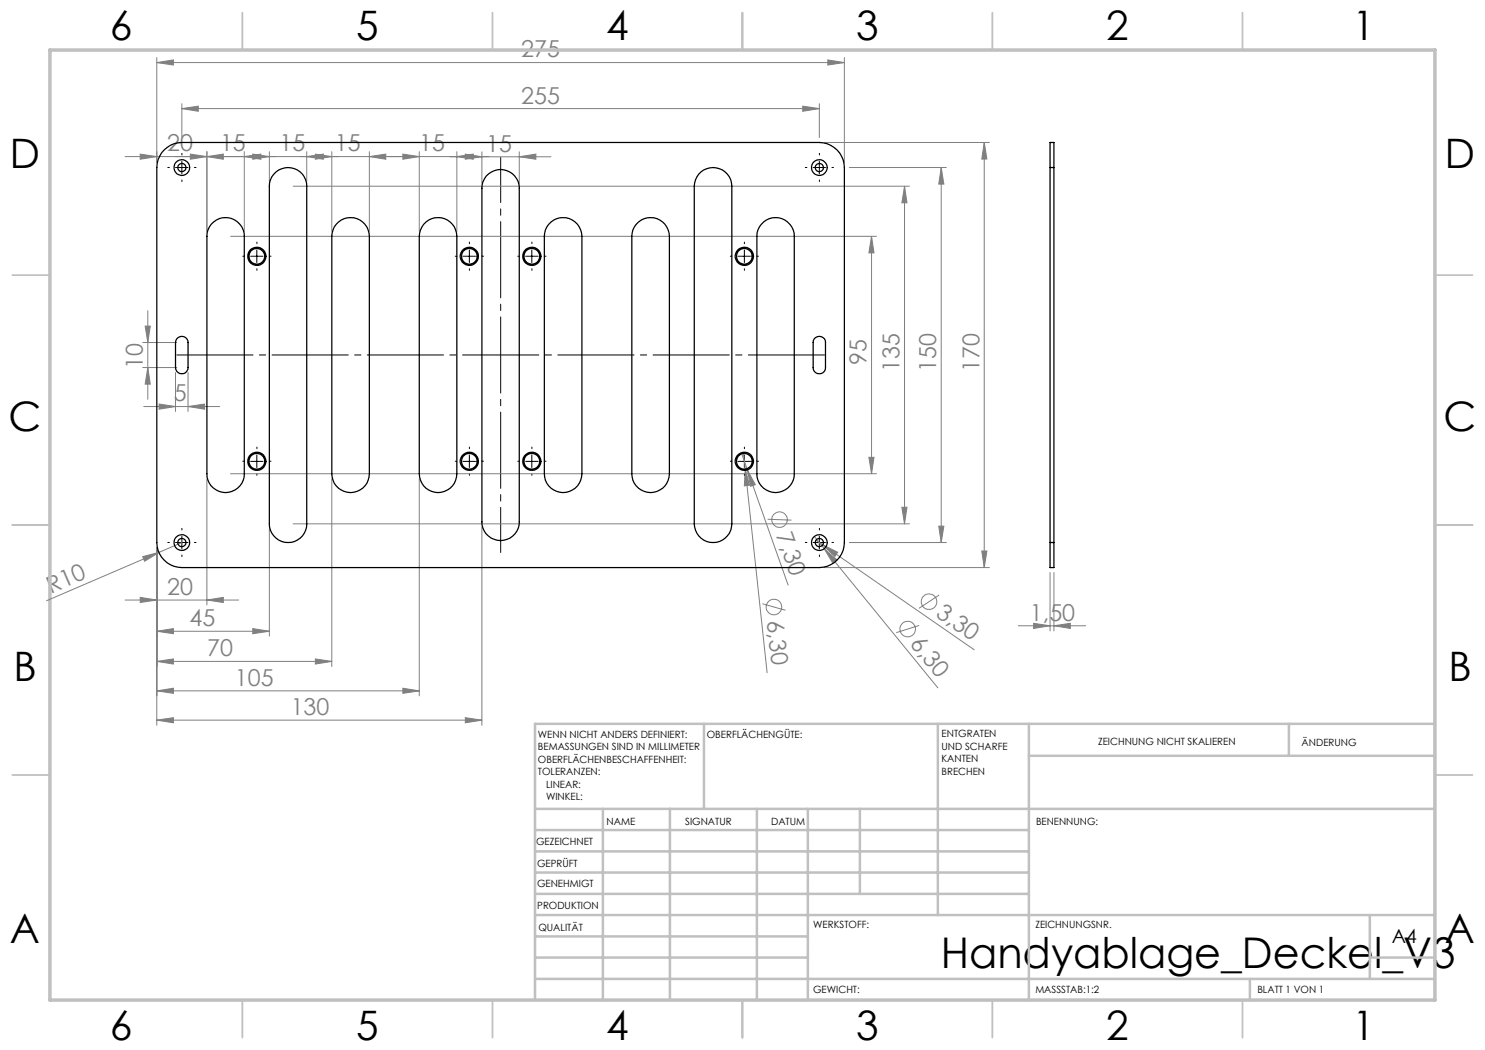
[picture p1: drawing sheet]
<svg xmlns="http://www.w3.org/2000/svg" width="297mm" height="210mm" viewBox="0 0 297 210" stroke-linecap="round" stroke-linejoin="round" font-family="sans-serif">
<g fill="none" stroke="#808080" stroke-width=".2">
<path d="M31.4 12.5l3.3-.5v1zM31.4 11.5v21M31.4 12.5h137.5M165.6 12l3.3 .5-3.3 .5zM168.9 11.5v21M28 30.8l3.4 .5-3.4 .5zM36.4 21.7l3.3-.5v1.1zM36.4 20.7v6.8M36.4 21.7h127.5M38.1 30.8l3.3 .5-3.3 .5zM41.4 31.3l3.3-.5v1zM41.4 30.3v16"/>
<path d="M48.9 31.3l3.3-.5v1zM48.9 30.3v16M50.6 30.8l3.3 .5-3.3 .5zM53.9 30.3v6M58.6 37.2h123.3M61.3 31.3l3.4-.5v1zM61.3 30.3v6M63.1 30.8l3.3 .5-3.3 .5zM66.4 30.3v16M73.9 31.3l3.3-.5v1zM73.9 30.3v16M80.6 30.8l3.3 .5-3.3 .5z"/>
<path d="M83.9 30.3v16M90 31.4h20.2M91.4 31.3l3.3-.5v1zM91.4 30.3v16M93.1 30.8l3.3 .6-3.3 .4zM96.4 30.4v6.2M97.7 31.3h-72.7M103.9 31.4l3.3-.6v1zM103.9 30.4v6.2M160.5 21.2l3.4 .5-3.4 .6zM163.9 20.7v6.8M164.9 28.5h33"/>
<path d="M169.9 33.5h19.4M180.9 37.2l.5 3.4h-1zM180.9 37.2v67.6M188.2 33.5l.6 3.3h-1.1zM188.2 33.5v75M196.8 28.5v85M196.8 28.5l.6 3.3h-1zM46.1 47.3h129.2M174.3 47.3v47.4M174.3 47.3l.5 3.3h-1zM28.5 68.5h6.8M28.5 73.5h6.8"/>
<path d="M29 65.2h1.1l-.5 3.3zM29.6 73.5l.5 3.3h-1.1zM29.6 62.2v17.7M35.1 74.5v7.8M37.6 74.5v7.8M28.8 81.3h15.2M31.8 80.8l3.3 .5-3.3 .5zM37.6 81.3l3.3-.5v1zM41.4 95.8v25.2M46.1 94.7h129.2M66.4 95.8v37.5M83.9 95.8v43.4"/>
<path d="M148.3 90.5l9.3 26.5M148.7 90.7l.3 3.1M149 93.8l.9 3.2-1 .2zM149 93.8l4.4 40.7M149.5 94l1.6 2.9-1 .4zM173.8 91.5h1l-.5 3.2zM28 119.5l3.4 .5-3.4 .5zM28.5 111.3l3.3-.8-2.9 1.7zM31.4 109.5v35.6M36.4 108.5l-27.1 11.6M53.9 105.8v21.4M58.6 104.8h123.3"/>
<path d="M96.4 105.4v39.7M153.5 103.8l4.8 .2M162.9 107.3l2 2.4M163.2 108l1.3 1M164.5 109l3 1.4-.5 .9zM164.5 109l30.3 21M164.9 109.7l2.5 2.3-.9 .6zM164.9 113.5h33M164.9 109.7l22.7 27.9M169.9 108.5h19.4M180.4 101.5h1l-.5 3.3zM187.7 105.2h1.1l-.6 3.3z"/>
<path d="M187.8 119l-4 2.7M196.4 110.2h1l-.6 3.3zM210 114.5v11.7M210.8 114.5v11.7M25 120h22.7M31.4 126.3l3.3-.6v1zM31.4 132.3l3.3-.5v1zM31.4 138.2l3.3-.6v1.1zM31.4 126.3h22.5M31.4 132.3h35M31.4 138.2h52.5M41.4 120l3.3-.5v1z"/>
<path d="M50.6 125.7l3.3 .6-3.3 .4zM63.1 131.8l3.3 .5-3.3 .5zM80.6 137.6l3.3 .6-3.3 .5zM152.5 120.7l4.6 1.4M183.8 125.1l-4.6 1.4M203.7 125.2h13.4M206.7 124.7l3.3 .5-3.3 .5zM210.8 125.2l3.3-.5v1zM31.4 144l3.3-.5v1.1zM31.4 144h65M93.1 143.5l3.3 .5-3.3 .6z"/>
<circle cx="155.9" cy="103.9" r="1.55"/>
<circle cx="154.8" cy="121.4" r="1.54"/>
<circle cx="181.5" cy="125.8" r="1.56"/>
<circle cx="185.8" cy="120.3" r="1.55"/>
</g>
<path d="M100.1 31.5v79" fill="none" stroke="#000" stroke-width=".2" stroke-dasharray="15.2 1.3 1.3 1.3" stroke-dashoffset="6.2"/>
<path d="M34.4 71h131.5" fill="none" stroke="#000" stroke-width=".2" stroke-dasharray="15.2 1.3 1.3 1.3" stroke-dashoffset="-1"/>
<g fill="none" stroke="#000" stroke-width=".2" stroke-dasharray="15.2 1.3 1.3 1.3">
<path d="M33.9 33.5h-.3M36.4 31v-.3M36.4 36v.3M38.9 33.5h.3M161.4 33.5h-.3M163.9 31v-.3M163.9 36v.3M166.4 33.5h.3M48.9 51.2h-.3M51.4 48.7v-.3M51.4 53.7v.4M53.9 51.2h.3"/>
<path d="M91.4 51.2h-.3M93.9 48.7v-.3M93.9 53.7v.4M96.4 51.2h.3M103.9 51.2h-.3M106.4 48.7v-.3M106.4 53.7v.4M108.9 51.2h.3M146.4 51.2h-.3M148.9 48.7v-.3M148.9 53.7v.4M151.4 51.2h.3"/>
<path d="M48.9 92.2h-.3M51.4 89.7v-.3M51.4 94.7v.4M53.9 92.2h.3M91.4 92.2h-.3M93.9 89.7v-.3M93.9 94.7v.4M96.4 92.2h.3M103.9 92.2h-.3M106.4 89.7v-.3M106.4 94.7v.4M108.9 92.2h.3"/>
<path d="M146.4 92.2h-.3M148.9 89.7v-.3M148.9 94.7v.4M151.4 92.2h.3M33.9 108.5h-.3M36.4 106v-.3M36.4 111v.3M38.9 108.5h.3M161.4 108.5h-.3M163.9 106v-.3M163.9 111v.3M166.4 108.5h.3"/>
</g>
<g fill="none" stroke="#000" stroke-width=".2">
<path d="M35.1 33.5h2.5M36.4 32.3v2.5M162.6 33.5h2.5M163.9 32.3v2.5M50.1 51.3h2.5M51.4 50v2.5M92.6 51.3h2.5M93.9 50v2.5M105.1 51.3h2.5M106.4 50v2.5M147.6 51.3h2.5M148.9 50v2.5"/>
<path d="M50.1 92.3h2.5M51.4 91v2.5M92.6 92.3h2.5M93.9 91v2.5M105.1 92.3h2.5M106.4 91v2.5M147.6 92.3h2.5M148.9 91v2.5M35.1 108.5h2.5M36.4 107.3v2.5M162.6 108.5h2.5M163.9 107.3v2.5"/>
</g>
<g fill="none" stroke="#c0c0c0" stroke-width=".35">
<path d="M48.5 2.5v7.5M98.5 2.5v7.5M148.5 2.5v7.5M198.5 2.5v7.5M248.5 2.5v7.5M2.5 55h7.5M287 55h7.5M2.5 105h7.5M287 105h7.5M2.5 155h7.5M287 155h7.5M48.5 200v7.5"/>
<path d="M98.5 200v7.5M148.5 200v7.5M198.5 200v7.5M248.5 200v7.5"/>
</g>
<g fill="none" stroke="#c0c0c0" stroke-width=".5">
<path d="M140.8 144.8v17M187.6 144.8v38.2M205.8 144.8v55.2M205.8 151.2h81.2M257.8 144.8v6.4M287 144.8h-180v55.2M107 161.8h180M107 178.8h98.8M107 174.5h98.8M107 170.3h98.8M107 166h98.8M120.6 161.8v38.2"/>
<path d="M134 161.8v38.2M151.4 161.8v38.2M161.6 161.8v38.2M172 161.8v17M107 195.8h180M107 191.5h54.6M107 187.3h54.6M107 183h180M250 195.8v4.2M274 191.5h13M274 183v12.8"/>
</g>
<path d="M10 10h277v190h-277z" fill="none" stroke="#c0c0c0" stroke-width=".7"/>
<g fill="#808080">
<path d="M28.5 111.3l3.3-.8-2.9 1.7z"/>
<path d="M149 93.8l.9 3.2-1 .2z"/>
<path d="M149.5 94l1.6 2.9-1 .4z"/>
<path d="M164.9 109.7l2.5 2.3-.9 .6z"/>
<path d="M164.5 109l3 1.4-.5 .9z"/>
<path d="M160.5 21.2l3.4 .5-3.4 .6zM36.4 21.7l3.3-.5v1.1zM165.6 12l3.3 .5-3.3 .5zM31.4 12.5l3.3-.5v1zM61.3 31.3l3.4-.5v1zM50.6 30.8l3.3 .5-3.3 .5z"/>
<path d="M63.1 30.8l3.3 .5-3.3 .5zM73.9 31.3l3.3-.5v1zM38.1 30.8l3.3 .5-3.3 .5zM48.9 31.3l3.3-.5v1zM80.6 30.8l3.3 .5-3.3 .5zM91.4 31.3l3.3-.5v1zM93.1 30.8l3.3 .6-3.3 .4zM103.9 31.4l3.3-.6v1zM206.7 124.7l3.3 .5-3.3 .5zM210.8 125.2l3.3-.5v1z"/>
<path d="M28 119.5l3.4 .5-3.4 .5zM41.4 120l3.3-.5v1z"/>
<path d="M31.8 80.8l3.3 .5-3.3 .5zM37.6 81.3l3.3-.5v1z"/>
<path d="M50.6 125.7l3.3 .6-3.3 .4zM31.4 126.3l3.3-.6v1zM63.1 131.8l3.3 .5-3.3 .5zM31.4 132.3l3.3-.5v1zM80.6 137.6l3.3 .6-3.3 .5zM31.4 138.2l3.3-.6v1.1zM93.1 143.5l3.3 .5-3.3 .6zM31.4 144l3.3-.5v1.1zM41.4 31.3l3.3-.5v1zM28 30.8l3.4 .5-3.4 .5z"/>
<path d="M187.7 105.2h1.1l-.6 3.3zM188.2 33.5l.6 3.3h-1.1z"/>
<path d="M180.9 37.2l.5 3.4h-1zM180.4 101.5h1l-.5 3.3z"/>
<path d="M196.8 28.5l.6 3.3h-1zM196.4 110.2h1l-.6 3.3zM174.3 47.3l.5 3.3h-1zM173.8 91.5h1l-.5 3.2zM29 65.2h1.1l-.5 3.3zM29.6 73.5l.5 3.3h-1.1z"/>
</g>
<g fill="none" stroke="#000" stroke-width=".25">
<path d="M32.8 30a4.9 4.9 0 0 1 3.6-1.5h127.5a5.1 5.1 0 0 1 5 5v75a5.1 5.1 0 0 1-5 5h-127.5a5.1 5.1 0 0 1-5-5v-75a4.9 4.9 0 0 1 1.4-3.5zM54.8 34.8a3.7 3.7 0 0 1 4.1-1.1 3.7 3.7 0 0 1 2.4 3.5v67.6a3.7 3.7 0 0 1-3.7 3.7 3.7 3.7 0 0 1-3.7-3.7v-67.6a3.5 3.5 0 0 1 .9-2.4zM97.2 35.2a3.8 3.8 0 0 1 4.2-1.1 3.8 3.8 0 0 1 2.5 3.6v66.7a3.7 3.7 0 0 1-3.8 3.7 3.7 3.7 0 0 1-3.7-3.7v-66.7a3.7 3.7 0 0 1 .8-2.5zM140.2 34.4a3.8 3.8 0 0 1 4-.5 3.8 3.8 0 0 1 2.2 3.3v67.6a3.8 3.8 0 0 1-3.8 3.7 3.8 3.8 0 0 1-3.7-3.7v-67.6a3.9 3.9 0 0 1 1.3-2.8zM210 33.5v-5h.8v5M210 33.5h.8M210 33.5v75M210.8 33.5v75M42.2 44.9a3.7 3.7 0 0 1 4.2-1.2 3.7 3.7 0 0 1 2.5 3.6v47.4a3.7 3.7 0 0 1-3.8 3.8 3.7 3.7 0 0 1-3.7-3.8v-47.4a3.7 3.7 0 0 1 .8-2.4zM67.7 44.4a3.7 3.7 0 0 1 4-.5 3.7 3.7 0 0 1 2.2 3.4v47.4a3.8 3.8 0 0 1-3.8 3.8 3.8 3.8 0 0 1-3.7-3.8v-47.4a3.9 3.9 0 0 1 1.3-2.9zM84.7 44.9a3.7 3.7 0 0 1 4.2-1.2 3.7 3.7 0 0 1 2.5 3.6v47.4a3.8 3.8 0 0 1-3.8 3.8 3.8 3.8 0 0 1-3.7-3.8v-47.4a4.1 4.1 0 0 1 .8-2.4zM109.7 44.9a3.7 3.7 0 0 1 4.2-1.2 3.7 3.7 0 0 1 2.5 3.6v47.4a3.8 3.8 0 0 1-3.8 3.8 3.8 3.8 0 0 1-3.7-3.8v-47.4a3.5 3.5 0 0 1 .8-2.4z"/>
<path d="M127.2 44.9a3.7 3.7 0 0 1 4.2-1.2 3.7 3.7 0 0 1 2.5 3.6v47.4a3.8 3.8 0 0 1-3.8 3.8 3.8 3.8 0 0 1-3.7-3.8v-47.4a3.5 3.5 0 0 1 .8-2.4zM152.7 44.4a3.7 3.7 0 0 1 4-.5 3.7 3.7 0 0 1 2.2 3.4v47.4a3.7 3.7 0 0 1-3.8 3.8 3.7 3.7 0 0 1-3.7-3.8v-47.4a3.6 3.6 0 0 1 1.3-2.9zM35.3 67.8a1.26 1.26 0 0 1 1.4-.5 1.26 1.26 0 0 1 .9 1.2v5a1.25 1.25 0 0 1-1.2 1.2 1.25 1.25 0 0 1-1.3-1.2v-5zM162.8 67.8a1.26 1.26 0 0 1 1.4-.5 1.26 1.26 0 0 1 .9 1.2v5a1.23 1.23 0 0 1-1.2 1.2 1.23 1.23 0 0 1-1.3-1.2v-5zM210 108.5v5h.8v-5M210 108.5h.8"/>
<circle cx="36.3" cy="33.5" r="1.57"/>
<circle cx="36.4" cy="33.5" r=".82"/>
<circle cx="163.9" cy="33.5" r=".82"/>
<circle cx="163.9" cy="33.5" r="1.59"/>
<circle cx="51.4" cy="51.3" r="1.59"/>
<circle cx="51.4" cy="51.3" r="1.82"/>
<circle cx="93.9" cy="51.3" r="1.57"/>
<circle cx="93.9" cy="51.3" r="1.81"/>
<circle cx="106.4" cy="51.3" r="1.59"/>
<circle cx="106.4" cy="51.3" r="1.82"/>
<circle cx="148.8" cy="51.3" r="1.57"/>
<circle cx="148.9" cy="51.3" r="1.82"/>
<circle cx="51.4" cy="92.3" r="1.59"/>
<circle cx="51.4" cy="92.3" r="1.82"/>
<circle cx="93.9" cy="92.3" r="1.57"/>
<circle cx="93.9" cy="92.3" r="1.81"/>
<circle cx="106.4" cy="92.3" r="1.59"/>
<circle cx="106.4" cy="92.3" r="1.82"/>
<circle cx="148.8" cy="92.3" r="1.57"/>
<circle cx="148.9" cy="92.3" r="1.82"/>
<circle cx="36.3" cy="108.5" r="1.57"/>
<circle cx="36.4" cy="108.5" r=".82"/>
<circle cx="163.9" cy="108.5" r=".82"/>
<circle cx="163.9" cy="108.5" r="1.59"/>
</g>
<text font-size="8.5" x="188.2" y="193.6">Handyablage_Deckel_V3</text>
<g font-size="8.1">
<text x="22" y="8">6</text>
<text x="71.2" y="8">5</text>
<text x="121.2" y="8">4</text>
<text x="171.3" y="8">3</text>
<text x="221.3" y="8">2</text>
<text x="270.5" y="8">1</text>
<text x="2" y="33.6">D</text>
<text x="289" y="33.6">D</text>
<text x="1.7" y="86.1">C</text>
<text x="288.7" y="86.1">C</text>
<text x="2.7" y="136.1">B</text>
<text x="289.7" y="136.1">B</text>
<text x="2" y="188.6">A</text>
<text x="289" y="188.6">A</text>
<text x="22" y="208">6</text>
<text x="71.2" y="208">5</text>
<text x="121.2" y="208">4</text>
<text x="171.3" y="208">3</text>
<text x="221.3" y="208">2</text>
<text x="270.5" y="208">1</text>
</g>
<g font-size="4.7" fill="#808080">
<text x="104.2" y="11.5">275</text>
<text x="104.2" y="20.7">255</text>
<text x="33.4" y="30.3">20</text>
<text x="44" y="30.3">15</text>
<text x="55.9" y="30.3">15</text>
<text x="67" y="30.3">15</text>
<text x="83.8" y="30.3">15</text>
<text x="97.3" y="30.3">15</text>
<text x="28.6" y="73.9" transform="rotate(-90 28.6 73.9)">10</text>
<text x="173.3" y="73.1" transform="rotate(-90 173.3 73.1)">95</text>
<text x="179.9" y="74.3" transform="rotate(-90 179.9 74.3)">135</text>
<text x="187.3" y="74.4" transform="rotate(-90 187.3 74.4)">150</text>
<text x="195.9" y="74.4" transform="rotate(-90 195.9 74.4)">170</text>
<text x="34.7" y="80.3">5</text>
<text x="155.2" y="106.9" transform="rotate(70 155.2 106.9)">7,30</text>
<text x="10.1" y="118.7" transform="rotate(-23 10.1 118.7)">R10</text>
<text x="33.4" y="119">20</text>
<text x="37.9" y="125.2">45</text>
<text x="153.4" y="124.1" transform="rotate(84 153.4 124.1)">6,30</text>
<text x="187" y="123.2" transform="rotate(35 187 123.2)">3,30</text>
<text x="206" y="124.1">1,50</text>
<text x="41.4" y="131.3">70</text>
<text x="181.9" y="128.9" transform="rotate(51 181.9 128.9)">6,30</text>
<text x="47" y="137.1">105</text>
<text x="58.1" y="143">130</text>
</g>
<text font-size="3.9" x="278.4" y="188.6">A4</text>
<g font-size="2">
<text x="107.6" y="147.6">WENN NICHT ANDERS DEFINIERT:</text>
<text x="141.4" y="147.6">OBERFLÄCHENGÜTE:</text>
<text x="188.3" y="147.5">ENTGRATEN</text>
<text x="188.3" y="150">UND SCHARFE</text>
<text x="219.6" y="149">ZEICHNUNG NICHT SKALIEREN</text>
<text x="260.3" y="149.2">ÄNDERUNG</text>
<text x="107.6" y="150.1">BEMASSUNGEN SIND IN MILLIMETER</text>
<text x="107.6" y="152.6">OBERFLÄCHENBESCHAFFENHEIT:</text>
<text x="107.6" y="155.1">TOLERANZEN:</text>
<text x="188.3" y="152.5">KANTEN</text>
<text x="188.3" y="155">BRECHEN</text>
<text x="109.2" y="157.6">LINEAR:</text>
<text x="109.2" y="160.1">WINKEL:</text>
<text x="121.3" y="165">NAME</text>
<text x="137" y="164.9">SIGNATUR</text>
<text x="154.2" y="164.9">DATUM</text>
<text x="207.2" y="164.9">BENENNUNG:</text>
<text x="107.2" y="169.1">GEZEICHNET</text>
<text x="107.4" y="173.3">GEPRÜFT</text>
<text x="107.4" y="177.4">GENEHMIGT</text>
<text x="107.5" y="181.8">PRODUKTION</text>
<text x="162.6" y="185.5">WERKSTOFF:</text>
<text x="207.1" y="185.5">ZEICHNUNGSNR.</text>
<text x="107.7" y="186.1">QUALITÄT</text>
<text x="162.6" y="198.5">GEWICHT:</text>
<text x="207.1" y="198.6">MASSSTAB:1:2</text>
<text x="251.5" y="198.6">BLATT 1 VON 1</text>
</g>
</svg>
